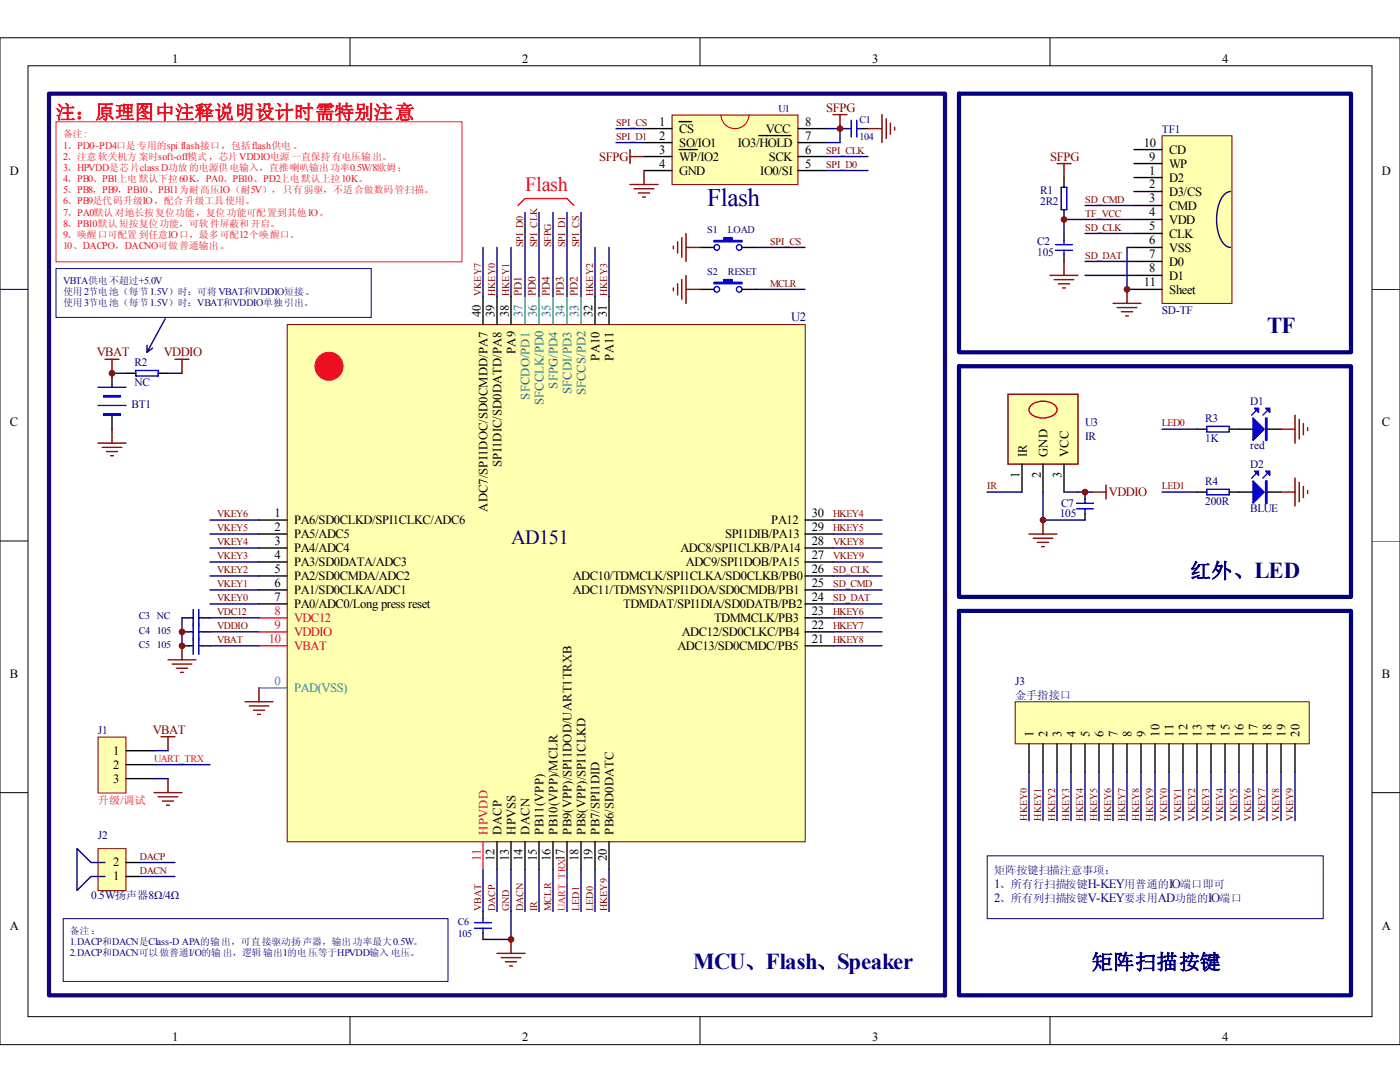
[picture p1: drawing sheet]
<svg xmlns="http://www.w3.org/2000/svg" width="279mm" height="216mm" viewBox="0 0 279 216" stroke-linecap="round" stroke-linejoin="round" font-family="sans-serif">
<g fill="none" stroke="#000" stroke-width=".2">
<path d="M0 7.5h279.4v200.9h-279.4zM5.6 13.1h268.2v189.8h-268.2zM69.8 7.5v5.6M139.7 7.5v5.6M209.5 7.5v5.6M0 57.7h5.6M273.8 57.7h5.6M0 107.9h5.6M273.8 107.9h5.6M0 158.2h5.6M273.8 158.2h5.6M69.8 202.8v5.6"/>
<path d="M139.7 202.8v5.6M209.5 202.8v5.6"/>
</g>
<path d="M191.4 73.1h78.2v46h-78.2z" fill="none" stroke="#000080" stroke-width=".84"/>
<path d="M197 170.8h67.1v12.5h-67.1z" fill="none" stroke="#11037f" stroke-width=".2"/>
<path d="M217.9 98.2h2.8M220.7 96.8v2.8M205.4 106.6h5.5M206.2 107.4h3.9M207 108.2h2.3M207.9 109.1h.5M208.2 103.8v2.8" fill="none" stroke="#800000" stroke-width=".28"/>
<path d="M201.2 78.7h13.9v13.9h-13.9z" fill-rule="evenodd" fill="#ffffb0" stroke="#800000" stroke-width=".28"/>
<path d="M204 92.6v5.6M208.2 92.6v5.6M212.3 92.6v5.6" fill="none" stroke="#000" stroke-width=".28"/>
<path d="M205.7 80.9a3.9 3.9 0 0 1 4.9 0 1.21 1.21 0 0 1-.5 2 3.7 3.7 0 0 1-4.6-.7l-.1-.5z" fill="none" stroke="#bf0000" stroke-width=".28"/>
<path d="M197 98.2h7M212.3 98.2h2.8" fill="none" stroke="#000080" stroke-width=".28"/>
<path d="M19.6 169.4h5.5v8.3h-5.5z" fill="#ffffb0"/>
<path d="M19.6 169.3h5.5v8.4h-5.5z" fill="none" stroke="#800000" stroke-width=".2"/>
<path d="M216.5 98.2v1.4M216.5 102.4v1.4M25.1 174.9h2.8M25.1 172.1h2.8" fill="none" stroke="#000" stroke-width=".28"/>
<path d="M216.5 99.6v.8M214.9 101.5h3.3M214.9 100.4h3.3M216.5 101.5v.9" fill="none" stroke="#00f" stroke-width=".28"/>
<path d="M216.5 41h9.8M216.5 46.6h9.8M216.5 52.2h9.8M226.3 49.4h-1.4v8.3h1.4M208.2 98.2v5.6h8.3M215.1 98.2h2.8M27.9 172.1h7M27.9 174.9h7" fill="none" stroke="#000080" stroke-width=".28"/>
<path d="M224.9 57.7v2.8M21 71.7h2.7M22.4 71.7v2.8M222.1 60.5h5.6M223 61.4h3.9M223.8 62.2h2.2M224.6 63h.6M19.6 88.4h5.5M20.4 89.3h3.9M21.2 90.1h2.3M22.1 90.9h.5M22.4 85.6v2.8" fill="none" stroke="#800000" stroke-width=".28"/>
<path d="M11.2 53.6h62.9v9.7h-62.9z" fill="none" stroke="#11037f" stroke-width=".2"/>
<path d="M232 27.2h13.9v33.3h-13.9z" fill="#ffffb0"/>
<path d="M231.9 27.1h14v33.4h-14z" fill="none" stroke="#800000" stroke-width=".2"/>
<g fill="none" stroke="#000" stroke-width=".28">
<path d="M212.3 35.4v2M226.3 29.9h5.6M226.3 38.2h5.6M226.3 32.6h5.6M226.3 35.4h5.6M212.3 41.8v2M212.3 46.6v1.4M212.3 50.8v1.4M226.3 52.2h5.6M226.3 43.8h5.6M226.3 46.6h5.6M226.3 49.4h5.6"/>
<path d="M226.3 55h5.6M226.3 41h5.6M226.3 57.7h5.6M22.4 74.5v2.8M25.1 74.5h2M31.6 74.5h1.9M22.4 82.8v2.8M238.9 85.6h1.9M245.3 85.6h4.8M252.9 85.6h2.8"/>
</g>
<path d="M245.6 38.2a3.2 3.2 0 0 0-2.4 2.8 9.3 9.3 0 0 0 1 7.6l.9 .7 .5 .1M30.5 69.5l-1.2 .8M33 63.6l-3.7 6.7v-1.4M21 172.1h-2.8l-2.8-2.8v8.4l2.8-2.8h2.8" fill="none" stroke="#11037f" stroke-width=".28"/>
<path d="M216.5 55h9.8M226.3 43.8h-14v2.8M22.4 74.5h2.7M33.5 74.5h2.8M231.9 85.6h7" fill="none" stroke="#000080" stroke-width=".28"/>
<path d="M211.8 37.4h1.1v4.4h-1.1zM210.7 49.9h3.3M210.7 48.8h3.3M212.3 48v.8M212.3 49.9v.9M19.6 77.3h5.5M27.1 73.9h4.5v1.1h-4.5zM19.6 80.9h5.5M240.8 85.1h4.5v1.1h-4.5zM250.9 81.7l-1.1 1.1M253.1 81.7l-1.1 1.1" fill="none" stroke="#00f" stroke-width=".28"/>
<path d="M209.5 55h5.6M210.4 55.8h3.9M211.2 56.6h2.3M212.1 57.5h.5M212.3 52.2v2.8M34.9 71.7h2.8M36.3 71.7v2.8M255.7 85.6h2.7M258.4 82.8v5.6M259.3 83.7v3.9M260.1 84.5v2.3M261 85.4v.5" fill="none" stroke="#800000" stroke-width=".28"/>
<g fill="#00f" stroke="#00f" stroke-width=".28">
<path d="M252.6 81.5h.8v.8z"/>
<path d="M250.3 81.5h.9v.8z"/>
<path d="M250.1 83.4l2.2 2.2-2.2 2.3z"/>
<path d="M20.7 78.9h3.3v.3h-3.3z" fill-rule="evenodd"/>
<path d="M20.7 82.6h3.3v.2h-3.3z" fill-rule="evenodd"/>
<path d="M252.6 83.4h.3v4.5h-.3z" fill-rule="evenodd"/>
</g>
<path d="M12.6 183.3h76.8v12.5h-76.8z" fill="none" stroke="#11037f" stroke-width=".2"/>
<path d="M202.7 140.1h58.6v8.3h-58.6z" fill="#ffffb0"/>
<path d="M202.6 140h58.7v8.4h-58.7z" fill="none" stroke="#800000" stroke-width=".2"/>
<g fill="none" stroke="#000" stroke-width=".28">
<path d="M205.4 148.4v5.6M208.2 148.4v5.6M210.9 148.4v5.6M213.7 148.4v5.6M216.5 148.4v5.6M219.3 148.4v5.6M222.1 148.4v5.6M224.9 148.4v5.6M227.7 148.4v5.6M230.5 148.4v5.6M233.3 148.4v5.6M236.1 148.4v5.6"/>
<path d="M238.9 148.4v5.6M241.7 148.4v5.6M244.5 148.4v5.6M247.3 148.4v5.6M250.1 148.4v5.6M252.9 148.4v5.6M255.7 148.4v5.6M258.4 148.4v5.6"/>
</g>
<g fill="none" stroke="#000080" stroke-width=".28">
<path d="M205.4 154v9.7M208.2 154v9.7M210.9 154v9.7M213.7 154v9.7M216.5 154v9.7M219.3 154v9.7M222.1 154v9.7M224.9 154v9.7M227.7 154v9.7M230.5 154v9.7M233.3 154v9.7M236.1 154v9.7"/>
<path d="M238.9 154v9.7M241.7 154v9.7M244.5 154v9.7M247.3 154v9.7M250.1 154v9.7M252.9 154v9.7M255.7 154v9.7M258.4 154v9.7"/>
</g>
<path d="M191.4 121.9h78.2v76.7h-78.2z" fill="none" stroke="#000080" stroke-width=".84"/>
<path d="M19.6 147.2h5.5v11h-5.5z" fill="#ffffb0"/>
<path d="M19.6 147.1h5.5v11.1h-5.5z" fill="none" stroke="#800000" stroke-width=".2"/>
<path d="M25.1 149.8h5.6M25.1 152.6h5.6M25.1 155.4h5.6" fill="none" stroke="#000" stroke-width=".28"/>
<path d="M51.7 137.2v2.8M30.7 158.2h5.6M31.6 159h3.9M32.1 147h2.8M32.4 159.8h2.2M33.5 147v2.8M33.5 155.4v2.8M48.9 140h5.6M49.7 140.9h3.9M50.6 141.7h2.2M51.4 142.5h.6M33.2 160.7h.6" fill="none" stroke="#800000" stroke-width=".28"/>
<path d="M104.8 42.4v16.7M107.6 42.4v16.7M110.4 42.4v16.7M113.2 42.4v16.7M116 42.4v16.7M30.7 152.6h11.2M30.7 155.4h2.8M30.7 149.8h2.8M107.6 173.5v8.4" fill="none" stroke="#000080" stroke-width=".28"/>
<path d="M134.2 23h25.1v13.8h-25.1z" fill="#ffffb0"/>
<path d="M134.1 22.9h25.2v13.9h-25.2z" fill="none" stroke="#800000" stroke-width=".2"/>
<g fill="none" stroke="#000" stroke-width=".28">
<path d="M128.5 25.7h5.6M128.5 28.5h5.6M128.5 31.2h5.6M128.5 34h5.6M135.5 24.3h2.5M135.5 29.9h3.6M151.4 27.1h6.5M159.3 25.7h5.5M159.3 28.5h5.5M159.3 31.2h5.5M159.3 34h5.5M167.6 25.7h1.4"/>
<path d="M171.8 25.7h1.4M139.7 49.4h2.8M139.7 57.7h2.8M148.1 49.4h2.8M148.1 57.7h2.8M36.3 128.9h1.4M36.3 126.1h1.4M40.5 128.9h1.4M40.5 126.1h1.4"/>
</g>
<path d="M143.9 22.9a2.79 2.79 0 0 0 2.8 2.8 2.79 2.79 0 0 0 2.8-2.8" fill="none" stroke="#bf0000" stroke-width=".2"/>
<g fill="none" stroke="#800000" stroke-width=".28">
<path d="M125.7 36.8h5.6M125.7 29.9v2.7M125.7 31.2h2.8M126.6 37.7h3.9M127.4 38.5h2.2M128.2 39.3h.6M128.5 34v2.8M166.2 22.9h2.8M167.6 22.9v2.8M173.2 25.7h2.8M176 22.9v5.6M176.9 23.7v3.9"/>
<path d="M177.7 24.5v2.3M178.5 25.4v.5M134.4 49.1v.6M134.4 57.5v.5M135.2 48.3v2.2M135.2 56.6v2.3M136.1 47.4v3.9M136.1 55.8v3.9M136.9 46.6v5.6M136.9 55v5.5M136.9 49.4h2.8M136.9 57.7h2.8"/>
<path d="M99.2 190.2h5.6M100 191.1h3.9M100.9 191.9h2.2M101.7 192.7h.6M102 187.5v2.7"/>
</g>
<g fill="none" stroke="#000080" stroke-width=".28">
<path d="M122.9 25.7h5.6M122.9 28.5h5.6M164.8 31.2h8.4M164.8 34h8.4M164.8 25.7h2.8v2.8h-2.8M102 49.4v9.7M118.7 49.4v9.7M121.5 49.4v9.7M150.9 49.4h9.8M150.9 57.7h9.8M41.9 103.8h9.8M41.9 106.6h9.8"/>
<path d="M41.9 109.3h9.8M41.9 112.1h9.8M41.9 114.9h9.8M41.9 117.7h9.8M166.2 103.8h9.8M166.2 106.6h9.8M166.2 109.3h9.8M166.2 112.1h9.8M166.2 114.9h9.8M166.2 117.7h9.8M36.3 126.1v2.8M41.9 120.5h9.8"/>
<path d="M41.9 126.1h9.8M96.4 173.5v8.4M102 173.5v8.4M104.8 173.5v8.4"/>
</g>
<g fill="#00f" stroke="#00f" stroke-width=".28">
<path d="M142.5 48h2v-.6h1.6v.6h2v.3h-5.6z" fill-rule="evenodd"/>
<path d="M142.5 56.3h2v-.5h1.6v.5h2v.3h-5.6z" fill-rule="evenodd"/>
</g>
<g fill="none" stroke="#00f" stroke-width=".28">
<path d="M169 25.7h.9M169.9 24v3.3M171 25.7h.8M171 24v3.3M37.7 128.9h.9M37.7 126.1h.9M38.6 124.4v6.1M39.7 128.9h.8M39.7 124.4v6.1M39.7 126.1h.8"/>
<circle cx="143.1" cy="57.7" r=".56"/>
<circle cx="143.1" cy="49.4" r=".56"/>
<circle cx="147.5" cy="49.4" r=".56"/>
<circle cx="147.5" cy="57.7" r=".56"/>
</g>
<path d="M103.4 41l1.4-1.4h8.4l1.4 1.4" fill="none" stroke="#ee0e22" stroke-width=".28"/>
<path d="M57.4 64.9h103.3v103.1h-103.3z" fill="#ffffb0"/>
<path d="M57.3 64.8h103.4v103.2h-103.4z" fill="none" stroke="#800000" stroke-width=".2"/>
<g fill="none" stroke="#000" stroke-width=".28">
<path d="M96.4 59.1v5.6M99.2 59.1v5.6M102 59.1v5.6M118.7 59.1v5.6M121.5 59.1v5.6M238.9 98.2h1.9M245.3 98.2h4.8M252.9 98.2h2.8M51.7 117.7h5.6M51.7 114.9h5.6M51.7 112.1h5.6M51.7 109.3h5.6"/>
<path d="M51.7 106.6h5.6M51.7 103.8h5.6M160.7 117.7h5.5M160.7 114.9h5.5M160.7 112.1h5.5M160.7 109.3h5.5M160.7 106.6h5.5M160.7 103.8h5.5M36.3 123.3h1.4M40.5 123.3h1.4M51.7 120.5h5.6M160.7 120.5h5.5"/>
<path d="M160.7 123.3h5.5M160.7 126.1h5.5M160.7 128.9h5.5M99.2 167.9v5.6M102 167.9v5.6M104.8 167.9v5.6M107.6 167.9v5.6M110.4 167.9v5.6M113.2 167.9v5.6M116 167.9v5.6M118.7 167.9v5.6M121.5 167.9v5.6"/>
<path d="M96.4 181.9v1.4M96.4 186.1v1.4"/>
</g>
<path d="M104.8 59.1v5.6M107.6 59.1v5.6M110.4 59.1v5.6M113.2 59.1v5.6M116 59.1v5.6" fill="none" stroke="#008080" stroke-width=".28"/>
<path d="M51.7 123.3h5.6M51.7 126.1h5.6M51.7 128.9h5.6M96.4 167.9v5.6" fill="none" stroke="#ee0e22" stroke-width=".28"/>
<path d="M51.7 137.2h5.6" fill="none" stroke="#009cca" stroke-width=".28"/>
<circle cx="65.7" cy="73.1" r="2.79" fill="#ee0e22" stroke="#ee0e22" stroke-width=".2"/>
<g fill="none" stroke="#000080" stroke-width=".28">
<path d="M96.4 49.4v9.7M99.2 49.4v9.7M231.9 98.2h7M36.3 123.3v2.8M41.9 123.3h9.8M41.9 128.9h9.8M166.2 123.3h9.8M166.2 128.9h9.8M166.2 120.5h9.8M166.2 126.1h9.8M99.2 173.5v8.4M110.4 173.5v8.4"/>
<path d="M113.2 173.5v8.4M116 173.5v8.4M118.7 173.5v8.4M121.5 173.5v8.4M102 181.9v5.6h-5.6"/>
</g>
<path d="M210.9 32.6h2.8M212.3 32.6v2.8M255.7 98.2h2.7M258.4 95.4v5.6M259.3 96.2v3.9M260.1 97.1v2.2M261 97.9v.6M33.5 131.7h5.6M34.4 132.5h3.9M35.2 133.3h2.2M36 134.2h.6M36.3 128.9v2.8" fill="none" stroke="#800000" stroke-width=".28"/>
<path d="M240.8 97.6h4.5v1.1h-4.5zM250.9 94.3l-1.1 1.1M253.1 94.3l-1.1 1.1M37.7 123.3h.9M38.6 121.6v3.4M39.7 123.3h.8M39.7 121.6v3.4M94.7 185.2h3.4M94.7 184.1h3.4M96.4 183.3v.8M96.4 185.2v.9" fill="none" stroke="#00f" stroke-width=".28"/>
<g fill="#00f" stroke="#00f" stroke-width=".28">
<path d="M252.6 94h.8v.8z"/>
<path d="M250.3 94h.9v.8z"/>
<path d="M250.1 96l2.2 2.2-2.2 2.2z"/>
<path d="M252.6 96h.3v4.4h-.3z" fill-rule="evenodd"/>
</g>
<path d="M9.8 18.7h178.8v179.9h-178.8z" fill="none" stroke="#11037f" stroke-width=".84"/>
<path d="M191.4 18.7h78.2v51.6h-78.2z" fill="none" stroke="#000080" stroke-width=".84"/>
<g fill="#800000" stroke="#800000" stroke-width=".2">
<circle cx="208.2" cy="103.8" r=".56"/>
<circle cx="216.5" cy="98.2" r=".56"/>
<circle cx="224.9" cy="57.7" r=".56"/>
<circle cx="212.3" cy="43.8" r=".56"/>
<circle cx="167.6" cy="25.7" r=".56"/>
<circle cx="36.3" cy="128.9" r=".56"/>
<circle cx="36.3" cy="126.1" r=".56"/>
<circle cx="102" cy="187.4" r=".56"/>
<circle cx="22.4" cy="74.5" r=".56"/>
</g>
<path d="M11.2 24.3h81v27.9h-81z" fill="none" stroke="#ee0e22" stroke-width=".2"/>
<text font-size="5" fill="#000080" x="141.1" y="41.1">Flash</text>
<g font-size="4.5" fill="#000080">
<text x="252.9" y="66.5">TF</text>
<text x="138.3" y="193.4">MCU、Flash、Speaker</text>
</g>
<g font-size="4.2" fill="#000080">
<text x="237.5" y="115.3">红外、LED</text>
<text x="217.9" y="193.4">矩阵扫描按键</text>
</g>
<text font-size="4" fill="#ee0e22" x="104.8" y="38.2">Flash</text>
<text font-size="4" fill="#000080" x="102" y="108.5">AD151</text>
<text font-size="3.9" fill="#ee0e22" x="11.2" y="23.7">注：原理图中注释说明设计时需特别注意</text>
<g font-size="2.5">
<text x="34.4" y="12.5">1</text>
<text x="104.2" y="12.5">2</text>
<text x="174.1" y="12.5">3</text>
<text x="243.9" y="12.5">4</text>
<text x="131.6" y="25.1">1</text>
<text x="131.6" y="27.9">2</text>
<text x="135.6" y="26.5">CS</text>
<text x="135.6" y="29.3">SO/IO1</text>
<text x="147.2" y="29.3">IO3/HOLD</text>
<text x="152.8" y="26.5">VCC</text>
<text x="160.7" y="27.9">7</text>
<text x="160.7" y="25.1">8</text>
<text x="228.3" y="29.3">10</text>
<text x="1.9" y="34.9">D</text>
<text x="131.6" y="30.6">3</text>
<text x="131.6" y="33.4">4</text>
<text x="135.6" y="32.1">WP/IO2</text>
<text x="135.6" y="34.9">GND</text>
<text x="151.7" y="34.9">IO0/SI</text>
<text x="153.4" y="32.1">SCK</text>
<text x="160.7" y="33.4">5</text>
<text x="160.7" y="30.6">6</text>
<text x="229.4" y="32.1">9</text>
<text x="229.4" y="34.9">1</text>
<text x="233.3" y="30.6">CD</text>
<text x="233.3" y="33.4">WP</text>
<text x="275.8" y="34.9">D</text>
<text x="229.4" y="37.6">2</text>
<text x="229.4" y="40.4">3</text>
<text x="233.3" y="39">D3/CS</text>
<text x="233.3" y="41.8">CMD</text>
<text x="233.3" y="36.2">D2</text>
<text x="229.4" y="43.2">4</text>
<text x="229.4" y="46">5</text>
<text x="233.3" y="44.6">VDD</text>
<text x="233.3" y="47.4">CLK</text>
<text x="229.4" y="51.6">7</text>
<text x="229.4" y="48.8">6</text>
<text x="233.3" y="53">D0</text>
<text x="233.3" y="50.2">VSS</text>
<text x="228.3" y="57.2">11</text>
<text x="229.4" y="54.4">8</text>
<text x="233.3" y="55.8">D1</text>
<text x="233.3" y="58.6">Sheet</text>
<text x="95.9" y="63.3" transform="rotate(-90 95.9 63.3)">40</text>
<text x="98.7" y="63.3" transform="rotate(-90 98.7 63.3)">39</text>
<text x="101.5" y="63.3" transform="rotate(-90 101.5 63.3)">38</text>
<text x="118.3" y="63.3" transform="rotate(-90 118.3 63.3)">32</text>
<text x="121.1" y="63.3" transform="rotate(-90 121.1 63.3)">31</text>
<text x="102.9" y="70.6" transform="rotate(-90 102.9 70.6)">PA9</text>
<text x="119.6" y="72" transform="rotate(-90 119.6 72)">PA10</text>
<text x="122.4" y="72" transform="rotate(-90 122.4 72)">PA11</text>
<text x="1.9" y="85.1">C</text>
<text x="275.8" y="85.1">C</text>
<text x="100.1" y="93.1" transform="rotate(-90 100.1 93.1)">SPI1DIC/SD0DATD/PA8</text>
<text x="203.5" y="95.4" transform="rotate(-90 203.5 95.4)">1</text>
<text x="204.9" y="91.2" transform="rotate(-90 204.9 91.2)">IR</text>
<text x="207.7" y="95.4" transform="rotate(-90 207.7 95.4)">2</text>
<text x="209" y="91.2" transform="rotate(-90 209 91.2)">GND</text>
<text x="211.8" y="95.4" transform="rotate(-90 211.8 95.4)">3</text>
<text x="213.3" y="91.2" transform="rotate(-90 213.3 91.2)">VCC</text>
<text x="54.8" y="106">2</text>
<text x="54.8" y="103.2">1</text>
<text x="58.7" y="107.4">PA5/ADC5</text>
<text x="58.7" y="104.6">PA6/SD0CLKD/SPI1CLKC/ADC6</text>
<text x="97.3" y="102.1" transform="rotate(-90 97.3 102.1)">ADC7/SPI1DOC/SD0CMDD/PA7</text>
<text x="144.7" y="107.4">SPI1DIB/PA13</text>
<text x="153.9" y="104.6">PA12</text>
<text x="162.1" y="103.2">30</text>
<text x="162.1" y="106">29</text>
<text x="54.8" y="111.6">4</text>
<text x="54.8" y="108.8">3</text>
<text x="58.7" y="112.9">PA3/SD0DATA/ADC3</text>
<text x="58.7" y="110.2">PA4/ADC4</text>
<text x="135.8" y="110.2">ADC8/SPI1CLKB/PA14</text>
<text x="136.9" y="112.9">ADC9/SPI1DOB/PA15</text>
<text x="162.1" y="108.8">28</text>
<text x="162.1" y="111.6">27</text>
<text x="54.8" y="119.9">7</text>
<text x="54.8" y="117.1">6</text>
<text x="54.8" y="114.3">5</text>
<text x="58.7" y="118.5">PA1/SD0CLKA/ADC1</text>
<text x="58.7" y="115.7">PA2/SD0CMDA/ADC2</text>
<text x="114.3" y="115.7">ADC10/TDMCLK/SPI1CLKA/SD0CLKB/PB0</text>
<text x="114.3" y="118.5">ADC11/TDMSYN/SPI1DOA/SD0CMDB/PB1</text>
<text x="162.1" y="114.3">26</text>
<text x="162.1" y="117.1">25</text>
<text x="162.1" y="119.9">24</text>
<text x="58.7" y="121.3">PA0/ADC0/Long press reset</text>
<text x="124.4" y="121.3">TDMDAT/SPI1DIA/SD0DATB/PB2</text>
<text x="142.5" y="124.1">TDMMCLK/PB3</text>
<text x="162.1" y="122.7">23</text>
<text x="162.1" y="125.5">22</text>
<text x="135.2" y="129.7">ADC13/SD0CMDC/PB5</text>
<text x="136.1" y="126.9">ADC12/SD0CLKC/PB4</text>
<text x="162.1" y="128.3">21</text>
<text x="1.9" y="135.3">B</text>
<text x="275.8" y="135.3">B</text>
<text x="206.2" y="147" transform="rotate(-90 206.2 147)">1</text>
<text x="209" y="147" transform="rotate(-90 209 147)">2</text>
<text x="211.8" y="147" transform="rotate(-90 211.8 147)">3</text>
<text x="214.6" y="147" transform="rotate(-90 214.6 147)">4</text>
<text x="217.4" y="147" transform="rotate(-90 217.4 147)">5</text>
<text x="220.2" y="147" transform="rotate(-90 220.2 147)">6</text>
<text x="223" y="147" transform="rotate(-90 223 147)">7</text>
<text x="225.8" y="147" transform="rotate(-90 225.8 147)">8</text>
<text x="228.6" y="147" transform="rotate(-90 228.6 147)">9</text>
<text x="231.4" y="147" transform="rotate(-90 231.4 147)">10</text>
<text x="234.2" y="147" transform="rotate(-90 234.2 147)">11</text>
<text x="237" y="147" transform="rotate(-90 237 147)">12</text>
<text x="239.8" y="147" transform="rotate(-90 239.8 147)">13</text>
<text x="242.6" y="147" transform="rotate(-90 242.6 147)">14</text>
<text x="245.4" y="147" transform="rotate(-90 245.4 147)">15</text>
<text x="248.2" y="147" transform="rotate(-90 248.2 147)">16</text>
<text x="251" y="147" transform="rotate(-90 251 147)">17</text>
<text x="253.7" y="147" transform="rotate(-90 253.7 147)">18</text>
<text x="256.5" y="147" transform="rotate(-90 256.5 147)">19</text>
<text x="259.3" y="147" transform="rotate(-90 259.3 147)">20</text>
<text x="22.6" y="150.6">1</text>
<text x="22.6" y="153.4">2</text>
<text x="22.6" y="156.2">3</text>
<text x="100.1" y="166.5" transform="rotate(-90 100.1 166.5)">DACP</text>
<text x="102.9" y="166.5" transform="rotate(-90 102.9 166.5)">HPVSS</text>
<text x="105.7" y="166.5" transform="rotate(-90 105.7 166.5)">DACN</text>
<text x="108.5" y="166.5" transform="rotate(-90 108.5 166.5)">PB11(VPP)</text>
<text x="111.3" y="166.5" transform="rotate(-90 111.3 166.5)">PB10(VPP)/MCLR</text>
<text x="114" y="166.5" transform="rotate(-90 114 166.5)">PB9(VPP)/SPI1DOD/UART1TRXB</text>
<text x="116.8" y="166.5" transform="rotate(-90 116.8 166.5)">PB8(VPP)/SPI1CLKD</text>
<text x="119.6" y="166.5" transform="rotate(-90 119.6 166.5)">PB7/SPI1DID</text>
<text x="122.4" y="166.5" transform="rotate(-90 122.4 166.5)">PB6/SD0DATC</text>
<text x="22.6" y="172.9">2</text>
<text x="98.7" y="171.9" transform="rotate(-90 98.7 171.9)">12</text>
<text x="101.5" y="171.9" transform="rotate(-90 101.5 171.9)">13</text>
<text x="104.3" y="171.9" transform="rotate(-90 104.3 171.9)">14</text>
<text x="107.1" y="171.9" transform="rotate(-90 107.1 171.9)">15</text>
<text x="109.9" y="171.9" transform="rotate(-90 109.9 171.9)">16</text>
<text x="112.7" y="171.9" transform="rotate(-90 112.7 171.9)">17</text>
<text x="115.5" y="171.9" transform="rotate(-90 115.5 171.9)">18</text>
<text x="118.3" y="171.9" transform="rotate(-90 118.3 171.9)">19</text>
<text x="121.1" y="171.9" transform="rotate(-90 121.1 171.9)">20</text>
<text x="22.6" y="175.7">1</text>
<text x="1.9" y="185.5">A</text>
<text x="275.8" y="185.5">A</text>
<text x="34.4" y="207.8">1</text>
<text x="104.2" y="207.8">2</text>
<text x="174.1" y="207.8">3</text>
<text x="243.9" y="207.8">4</text>
</g>
<g font-size="2.5" fill="#800000">
<text x="164.8" y="22.3">SFPG</text>
<text x="119.5" y="32.1">SFPG</text>
<text x="209.5" y="32.1">SFPG</text>
<text x="19.3" y="71.1">VBAT</text>
<text x="32.7" y="71.1">VDDIO</text>
<text x="221.3" y="99">VDDIO</text>
<text x="30.5" y="146.4">VBAT</text>
</g>
<g font-size="2.5" fill="#008080">
<text x="104.3" y="63.3" transform="rotate(-90 104.3 63.3)">37</text>
<text x="107.1" y="63.3" transform="rotate(-90 107.1 63.3)">36</text>
<text x="109.9" y="63.3" transform="rotate(-90 109.9 63.3)">35</text>
<text x="112.7" y="63.3" transform="rotate(-90 112.7 63.3)">34</text>
<text x="115.5" y="63.3" transform="rotate(-90 115.5 63.3)">33</text>
<text x="111.3" y="77.6" transform="rotate(-90 111.3 77.6)">SFPG/PD4</text>
<text x="105.7" y="79.8" transform="rotate(-90 105.7 79.8)">SFCDO/PD1</text>
<text x="108.5" y="80.9" transform="rotate(-90 108.5 80.9)">SFCCLK/PD0</text>
<text x="114" y="78.7" transform="rotate(-90 114 78.7)">SFCDI/PD3</text>
<text x="116.8" y="78.9" transform="rotate(-90 116.8 78.9)">SFCCS/PD2</text>
</g>
<text font-size="2.5" fill="#000080" x="157.9" y="64.1">U2</text>
<g font-size="2.5" fill="#ee0e22">
<text x="54.8" y="122.7">8</text>
<text x="54.8" y="125.5">9</text>
<text x="58.7" y="124.1">VDC12</text>
<text x="53.7" y="128.3">10</text>
<text x="58.7" y="126.9">VDDIO</text>
<text x="58.7" y="129.7">VBAT</text>
<text x="97.3" y="166.5" transform="rotate(-90 97.3 166.5)">HPVDD</text>
<text x="95.9" y="171.9" transform="rotate(-90 95.9 171.9)">11</text>
</g>
<g font-size="2.5" fill="#009cca">
<text x="54.8" y="136.7">0</text>
<text x="58.7" y="138.1">PAD(VSS)</text>
</g>
<g font-size="2.5" fill="#11037f">
<text x="198.4" y="177.1">1</text>
<text x="198.4" y="179.9">2</text>
</g>
<g font-size="2.3" fill="#000080">
<text x="231.9" y="26.5">TF1</text>
<text x="207.6" y="38.8">R1</text>
<text x="207.6" y="41">2R2</text>
<text x="207" y="48.9">C2</text>
<text x="207" y="51.1">105</text>
<text x="231.9" y="62.7">SD-TF</text>
<text x="26.8" y="73.1">R2</text>
<text x="26.8" y="77">NC</text>
<text x="26.2" y="81.4">BT1</text>
<text x="249.5" y="80.9">D1</text>
<text x="216.6" y="85.1">U3</text>
<text x="216.6" y="87.9">IR</text>
<text x="240.5" y="84.2">R3</text>
<text x="240.5" y="88.1">1K</text>
<text x="249.5" y="89.6">red</text>
<text x="249.5" y="93.5">D2</text>
<text x="211.8" y="101.3">C7</text>
<text x="240.5" y="96.8">R4</text>
<text x="240.5" y="100.7">200R</text>
<text x="211.5" y="103.2">105</text>
<text x="249.5" y="102.1">BLUE</text>
<text x="202.6" y="136.7">J3</text>
<text x="19.6" y="146.5">J1</text>
<text x="19.6" y="167.4">J2</text>
<text x="18.2" y="179.3">0.5W扬声器8Ω/4Ω</text>
</g>
<g font-size="2.3" fill="#800000">
<text x="104.1" y="59.1" transform="rotate(-90 104.1 59.1)">PD1</text>
<text x="106.9" y="59.1" transform="rotate(-90 106.9 59.1)">PD0</text>
<text x="109.7" y="59.1" transform="rotate(-90 109.7 59.1)">PD4</text>
<text x="112.5" y="59.1" transform="rotate(-90 112.5 59.1)">PD3</text>
<text x="115.3" y="59.1" transform="rotate(-90 115.3 59.1)">PD2</text>
</g>
<text font-size="2.2" fill="#000080" x="202.6" y="139.4">金手指接口</text>
<text font-size="2.2" fill="#ee0e22" x="19.6" y="160.4">升级/调试</text>
<g font-size="2.2" fill="#11037f">
<text x="198.4" y="174.3">矩阵按键扫描注意事项：</text>
<text x="199.5" y="177.1">、所有行扫描按键H-KEY用普通的IO端口即可</text>
<text x="199.5" y="179.9">、所有列扫描按键V-KEY要求用AD功能的IO端口</text>
</g>
<g font-size="2" fill="#000080">
<text x="155.4" y="22.4">U1</text>
<text x="171.5" y="24.6">C1</text>
<text x="171.5" y="27.9">104</text>
<text x="141.1" y="46.6">S1</text>
<text x="145.3" y="46.6">LOAD</text>
<text x="141.1" y="54.9">S2</text>
<text x="145.3" y="54.9">RESET</text>
<text x="27.7" y="123.6">C3 NC</text>
<text x="27.7" y="129.2">C5</text>
<text x="27.7" y="126.4">C4</text>
<text x="31.3" y="129.2">105</text>
<text x="31.3" y="126.4">105</text>
<text x="91.4" y="184.7">C6</text>
<text x="91.4" y="186.9">105</text>
</g>
<g font-size="2" fill="#ee0e22">
<text x="12.6" y="27.3">备注:</text>
<text x="12.6" y="29.6">1、PD0~PD4口是专用的spi flash接口，包括flash供电。</text>
<text x="12.6" y="31.8">2、注意软关机方案时soft-off模式，芯片VDDIO电源一直保持有电压输出。</text>
<text x="12.6" y="34">3、HPVDD是芯片class D功放的电源供电输入，直推喇叭输出功率0.5W/8欧姆；</text>
<text x="12.6" y="36.3">4、PB0、PB1上电默认下拉60K，PA0、PB10、PD2上电默认上拉10K。</text>
<text x="12.6" y="38.5">5、PB8，PB9，PB10、PB11为耐高压IO（耐5V），只有弱驱，不适合做数码管扫描。</text>
<text x="12.6" y="40.7">6、PB9是代码升级IO，配合升级工具使用。</text>
<text x="12.6" y="43">7、PA0默认对地长按复位功能，复位功能可配置到其他IO。</text>
<text x="12.6" y="45.2">8、PB10默认短按复位功能，可软件屏蔽和开启。</text>
<text x="12.6" y="47.4">9、唤醒口可配置到任意IO口，最多可配12个唤醒口。</text>
<text x="12.6" y="49.7">10、DACPO，DACNO可做普通输出。</text>
<text x="30.7" y="152.1">UART_TRX</text>
<text x="112.8" y="181.9" transform="rotate(-90 112.8 181.9)">UART_TRX</text>
</g>
<g font-size="2" fill="#800000">
<text x="122.9" y="25.1">SPI_CS</text>
<text x="122.9" y="27.9">SPI_D1</text>
<text x="164.8" y="33.5">SPI_D0</text>
<text x="164.8" y="30.7">SPI_CLK</text>
<text x="216.6" y="40.5">SD_CMD</text>
<text x="216.6" y="46.1">SD_CLK</text>
<text x="216.6" y="43.3">TF_VCC</text>
<text x="104.4" y="49.4" transform="rotate(-90 104.4 49.4)">SPI_D0</text>
<text x="107.2" y="49.4" transform="rotate(-90 107.2 49.4)">SPI_CLK</text>
<text x="110" y="49.4" transform="rotate(-90 110 49.4)">SFPG</text>
<text x="112.8" y="49.4" transform="rotate(-90 112.8 49.4)">SPI_D1</text>
<text x="115.6" y="49.4" transform="rotate(-90 115.6 49.4)">SPI_CS</text>
<text x="153.7" y="48.9">SPI_CS</text>
<text x="216.6" y="51.6">SD_DAT</text>
<text x="96" y="59.1" transform="rotate(-90 96 59.1)">VKEY7</text>
<text x="98.8" y="59.1" transform="rotate(-90 98.8 59.1)">HKEY0</text>
<text x="101.6" y="59.1" transform="rotate(-90 101.6 59.1)">HKEY1</text>
<text x="118.4" y="59.1" transform="rotate(-90 118.4 59.1)">HKEY2</text>
<text x="121.2" y="59.1" transform="rotate(-90 121.2 59.1)">HKEY3</text>
<text x="153.7" y="57.2">MCLR</text>
<text x="231.9" y="85.1">LED0</text>
<text x="197" y="97.6">IR</text>
<text x="231.9" y="97.6">LED1</text>
<text x="43.3" y="106">VKEY5</text>
<text x="43.3" y="103.2">VKEY6</text>
<text x="166.3" y="103.2">HKEY4</text>
<text x="166.3" y="106">HKEY5</text>
<text x="43.3" y="111.6">VKEY3</text>
<text x="43.3" y="108.8">VKEY4</text>
<text x="166.3" y="108.8">VKEY8</text>
<text x="166.3" y="111.6">VKEY9</text>
<text x="43.3" y="120">VKEY0</text>
<text x="43.3" y="117.2">VKEY1</text>
<text x="43.3" y="114.4">VKEY2</text>
<text x="166.3" y="117.2">SD_CMD</text>
<text x="166.3" y="114.4">SD_CLK</text>
<text x="166.3" y="120">SD_DAT</text>
<text x="43.3" y="125.6">VDDIO</text>
<text x="43.3" y="122.8">VDC12</text>
<text x="166.3" y="125.6">HKEY7</text>
<text x="166.3" y="122.8">HKEY6</text>
<text x="43.3" y="128.4">VBAT</text>
<text x="166.3" y="128.4">HKEY8</text>
<text x="205" y="163.7" transform="rotate(-90 205 163.7)">HKEY0</text>
<text x="207.8" y="163.7" transform="rotate(-90 207.8 163.7)">HKEY1</text>
<text x="210.6" y="163.7" transform="rotate(-90 210.6 163.7)">HKEY2</text>
<text x="213.4" y="163.7" transform="rotate(-90 213.4 163.7)">HKEY3</text>
<text x="216.2" y="163.7" transform="rotate(-90 216.2 163.7)">HKEY4</text>
<text x="218.9" y="163.7" transform="rotate(-90 218.9 163.7)">HKEY5</text>
<text x="221.7" y="163.7" transform="rotate(-90 221.7 163.7)">HKEY6</text>
<text x="224.5" y="163.7" transform="rotate(-90 224.5 163.7)">HKEY7</text>
<text x="227.3" y="163.7" transform="rotate(-90 227.3 163.7)">HKEY8</text>
<text x="230.1" y="163.7" transform="rotate(-90 230.1 163.7)">HKEY9</text>
<text x="232.9" y="163.7" transform="rotate(-90 232.9 163.7)">VKEY0</text>
<text x="235.7" y="163.7" transform="rotate(-90 235.7 163.7)">VKEY1</text>
<text x="238.5" y="163.7" transform="rotate(-90 238.5 163.7)">VKEY2</text>
<text x="241.3" y="163.7" transform="rotate(-90 241.3 163.7)">VKEY3</text>
<text x="244.1" y="163.7" transform="rotate(-90 244.1 163.7)">VKEY4</text>
<text x="246.9" y="163.7" transform="rotate(-90 246.9 163.7)">VKEY5</text>
<text x="249.7" y="163.7" transform="rotate(-90 249.7 163.7)">VKEY6</text>
<text x="252.5" y="163.7" transform="rotate(-90 252.5 163.7)">VKEY7</text>
<text x="255.3" y="163.7" transform="rotate(-90 255.3 163.7)">VKEY8</text>
<text x="258.1" y="163.7" transform="rotate(-90 258.1 163.7)">VKEY9</text>
<text x="27.9" y="171.5">DACP</text>
<text x="27.9" y="174.3">DACN</text>
<text x="96" y="181.9" transform="rotate(-90 96 181.9)">VBAT</text>
<text x="98.8" y="181.9" transform="rotate(-90 98.8 181.9)">DACP</text>
<text x="101.6" y="181.9" transform="rotate(-90 101.6 181.9)">GND</text>
<text x="104.4" y="181.9" transform="rotate(-90 104.4 181.9)">DACN</text>
<text x="107.2" y="181.9" transform="rotate(-90 107.2 181.9)">IR</text>
<text x="110" y="181.9" transform="rotate(-90 110 181.9)">MCLR</text>
<text x="115.6" y="181.9" transform="rotate(-90 115.6 181.9)">LED1</text>
<text x="118.4" y="181.9" transform="rotate(-90 118.4 181.9)">LED0</text>
<text x="121.2" y="181.9" transform="rotate(-90 121.2 181.9)">HKEY9</text>
</g>
<g font-size="2" fill="#11037f">
<text x="12.6" y="56.6">VBTA供电不超过+5.0V</text>
<text x="12.6" y="58.8">使用2节电池（每节1.5V）时：可将VBAT和VDDIO短接。</text>
<text x="12.6" y="61.1">使用3节电池（每节1.5V）时：VBAT和VDDIO单独引出。</text>
<text x="14" y="186.4">备注：</text>
<text x="14" y="188.6">1.DACP和DACN是Class-D APA的输出，可直接驱动扬声器，输出功率最大0.5W。</text>
<text x="14" y="190.8">2.DACP和DACN可以做普通I/O的输出，逻辑输出1的电压等于HPVDD输入电压。</text>
</g>
</svg>
